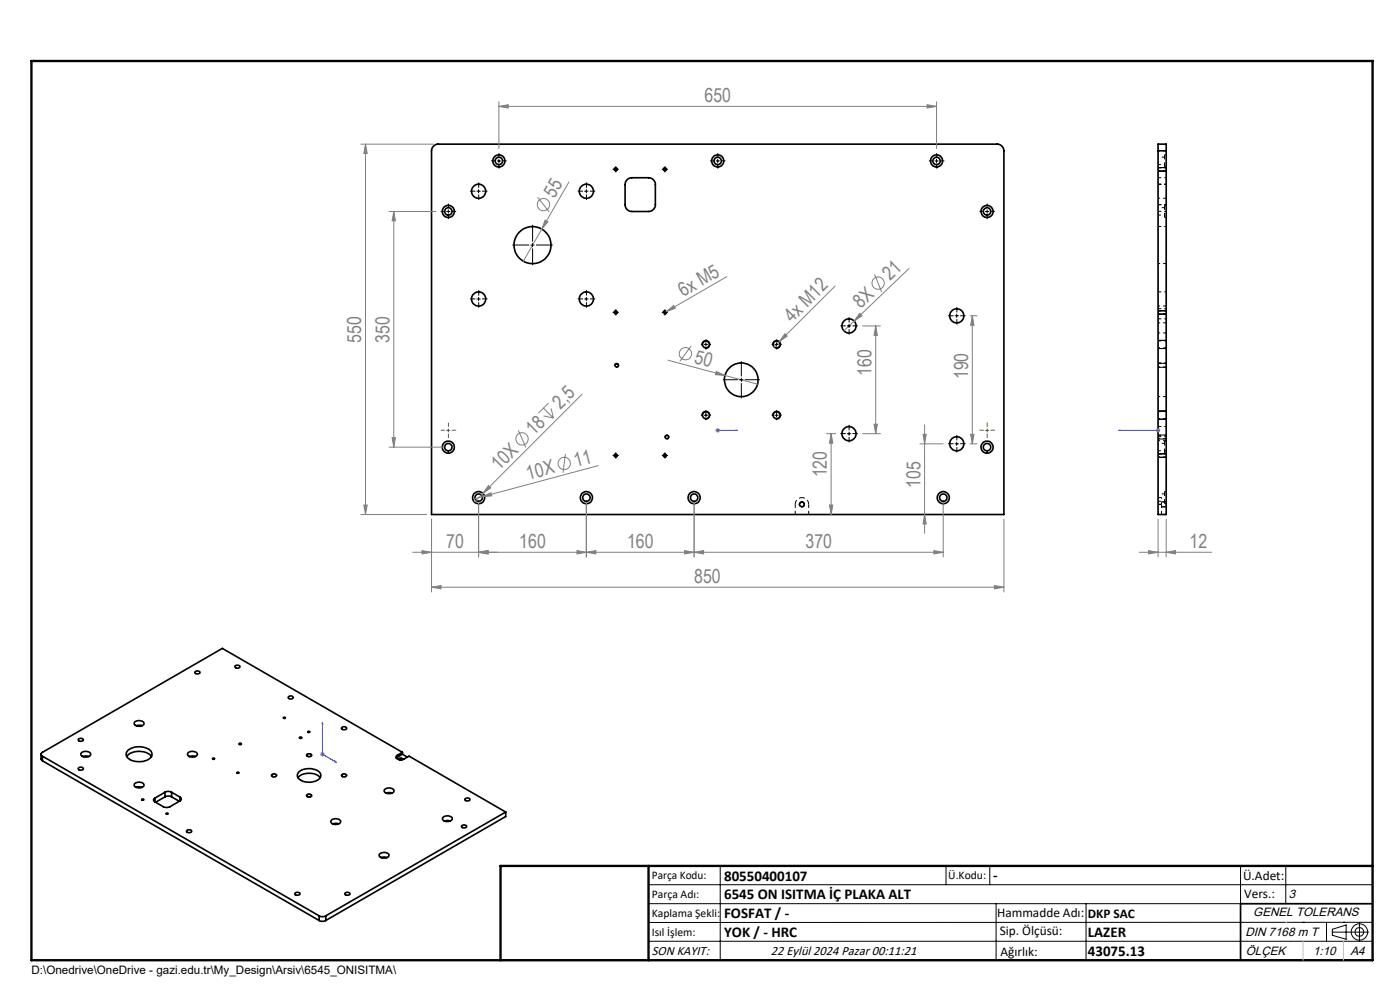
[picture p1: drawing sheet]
<svg xmlns="http://www.w3.org/2000/svg" width="297mm" height="210mm" viewBox="0 0 297 210" stroke-linecap="round" stroke-linejoin="round" font-family="sans-serif">
<path d="M168.7 109.1v-2.1M171.6 107v2.1M246.4 109.1v-2.1M246.4 107.5h1M247.4 106.5h-1" fill="none" stroke="#000" stroke-width=".21" stroke-dasharray="1.3 .6" stroke-dashoffset=".5" stroke-linecap="butt"/>
<path d="M247.1 32.8v2.6M247.1 43.5v2.6M247.1 93.5v2.6M168.7 107a1.43 1.43 0 0 1 1.4-1.5 1.43 1.43 0 0 1 1.5 1.5M247.1 104.3v2.5" fill="none" stroke="#000" stroke-width=".21" stroke-dasharray="1.3 .6" stroke-dashoffset=".3" stroke-linecap="butt"/>
<g fill="none" stroke="#000" stroke-width=".35">
<path d="M92 31l.7-.4h118.8a1.45 1.45 0 0 1 1.5 1.4v77.1h-121.5v-77.1l.2-.5zM133 38.1l.5-.3 .6-.1h3.5a1.45 1.45 0 0 1 1.4 1.4v4.3a1.45 1.45 0 0 1-1.4 1.5h-3.5a1.45 1.45 0 0 1-1.5-1.5v-4.3l.1-.5zM245.7 32v-1.4h1.7v1.4M245.7 32v77.1h1.7v-77.1M245.7 32h1.7M8.7 160v1.1l.3 .3M16.7 156.8l.2-.1a.44 .44 0 0 1 .5-.1 .44 .44 0 0 1 .2 .5 .53 .53 0 0 1-.6 .2 .53 .53 0 0 1-.3-.5zM17.3 159.7a1.3 1.3 0 0 1 1.9 .3 1.23 1.23 0 0 1-2 .2l-.1-.3zM27.1 159.3a3.8 3.8 0 0 1 5 .1 1.32 1.32 0 0 1-1.1 1.9 3.6 3.6 0 0 1-4.2-1v-.5zM28.7 153.1a1.41 1.41 0 0 1 1.9 .3 1.2 1.2 0 0 1-2.1 .1zM28.9 153.9h1.2M40 159.6a1.24 1.24 0 0 1 1.9 .5 1.19 1.19 0 0 1-2.1-.2z"/>
<path d="M41.3 142.5l.3-.1a.47 .47 0 0 1 .5-.1 .47 .47 0 0 1 .3 .5 .62 .62 0 0 1-1.1-.3zM49.9 141.2h.1a.49 .49 0 0 1 .5-.1 .49 .49 0 0 1 .3 .5 .52 .52 0 0 1-.6 .2 .52 .52 0 0 1-.3-.6zM61.3 147.7a.51 .51 0 0 1 .6-.1 .51 .51 0 0 1 .3 .5l-.1 .1a.49 .49 0 0 1-.6 .1 .49 .49 0 0 1-.3-.5zM65.2 160a.44 .44 0 0 1 .6-.1 .44 .44 0 0 1 .2 .5h-.1a.53 .53 0 0 1-.8-.3zM65.3 155.2h.4l-.2 .2zM72.5 154.3a.52 .52 0 0 1 .6-.2 .52 .52 0 0 1 .4 .5l-.2 .2a.44 .44 0 0 1-.6 0 .44 .44 0 0 1-.2-.5zM85.4 159.6l-38.2-22.1-38.2 22.1a.43 .43 0 0 0-.3 .4 .43 .43 0 0 0 .3 .4M85.4 159.6l-1.1 .6M85.4 160l-1.1 .6M85.4 160l1 .6M85.4 159.6v.4M9 160.4l58.7 33.9"/>
<path d="M9 161.4l58.7 33.9M9 160.4v1M16.7 162.9a.52 .52 0 0 1 .6-.2 .52 .52 0 0 1 .3 .5l-.2 .1a.45 .45 0 0 1-.5 .1 .45 .45 0 0 1-.2-.5zM17.6 160.5h1.2M26.9 160.5a3.7 3.7 0 0 1 5.2 0M28.6 166.2a1.33 1.33 0 0 1 2 .3 1.14 1.14 0 0 1-1.1 .6 1.14 1.14 0 0 1-1-.7zM28.9 167h1.2M30.1 169.6l.3-.1 .1 .2h-.3zM32.9 169.3a.42 .42 0 0 0-.3 .4 .42 .42 0 0 0 .3 .4M32.9 169.3v.8M35 168.1a1.5 1.5 0 0 1 1.4 0M35 169a1.5 1.5 0 0 1 1.4 0"/>
<path d="M35 168.1l-2.1 1.2M35 168.1v.9M35 169l-2 1.2M35.2 172.6h.5l-.4 .1zM36.4 168.1l1.8 1M36.4 168.1v.9M36.4 169l1.6 1M38.2 169.9l-2.1 1.2a1.5 1.5 0 0 1-1.5 0l-1.7-1M38.2 169.1a.43 .43 0 0 1 .3 .4 .43 .43 0 0 1-.3 .4M38.2 169.1v.8M39.6 176.2h.1a.52 .52 0 0 1 .6-.2 .52 .52 0 0 1 .3 .5l-.2 .1a.54 .54 0 0 1-.8-.4zM40.2 160.5h1.3"/>
<path d="M50.3 163.9h.4l-.3 .1zM57.7 164.3a.52 .52 0 0 1 .5-.1 .52 .52 0 0 1 .4 .4 .47 .47 0 0 1-.6 .2 .47 .47 0 0 1-.3-.5zM63.2 165a3.4 3.4 0 0 1 4.7 0M63.4 163.8a3.4 3.4 0 0 1 4.6 .3 1.41 1.41 0 0 1-1.5 1.7l-.2 .1a2.71 2.71 0 0 1-3.2-1.3zM65.2 168.5a.44 .44 0 0 1 .6 0 .44 .44 0 0 1 .2 .5h-.1a.53 .53 0 0 1-.8-.3zM70.4 173.9a1.37 1.37 0 0 1 1.9 .4 1.17 1.17 0 0 1-1.1 .6 1.17 1.17 0 0 1-1-.7zM70.6 174.8h1.2M72.6 164.3a.44 .44 0 0 1 .5-.2 .44 .44 0 0 1 .3 .6 .46 .46 0 0 1-.6 .1 .46 .46 0 0 1-.2-.5zM81.5 167.6a1.31 1.31 0 0 1 2.1 .1 1.21 1.21 0 0 1-2 .3zM81.9 168.2h1.2M84.3 160.2a.51 .51 0 0 0-.2 .6 .51 .51 0 0 0 .5 .3h.8l1.4-.7 20.5 11.9M84.3 160.6l-.2 .2"/>
<path d="M84.3 160.2v.4M84.8 161.2a.2 .2 0 0 1-.1-.3 .2 .2 0 0 1 .3-.1l.3 .1-.1 .3M94 173.4l.1-.1a1.18 1.18 0 0 1 1.9 .4 1.26 1.26 0 0 1-2.1 0zM94.3 174.2h1.2M98 175.1a.62 .62 0 0 1 1 .3l-.3 .2a.45 .45 0 0 1-.5 0 .45 .45 0 0 1-.2-.5zM98.7 169.4a.62 .62 0 0 1 1 .3l-.3 .2a.47 .47 0 0 1-.5 0 .47 .47 0 0 1-.2-.5zM107.3 172.3l-38.2 22M107.3 172.3v.9l-38.2 22.1M62.5 189.5l.1-.1a.62 .62 0 0 1 1 .3l-.2 .2a.57 .57 0 0 1-.9-.4zM67.7 194.3a1.5 1.5 0 0 0 1.4 0M67.7 195.3a1.5 1.5 0 0 0 1.4 0M67.7 194.3v1"/>
<path d="M69.1 194.3v1M73.2 189.5v-.1a.53 .53 0 0 1 .6-.2 .53 .53 0 0 1 .4 .6l-.2 .1a.54 .54 0 0 1-.8-.4zM80.5 181.2l.1-.1a1.27 1.27 0 0 1 1.9 .3 1.19 1.19 0 0 1-2.1 .1zM80.9 181.9l.6-.1 .6 .1M291.2 191.7h-28v12M106.2 203.7h185"/>
<circle cx="105.8" cy="34.1" r=".78"/>
<circle cx="105.8" cy="34.1" r="1.28"/>
<circle cx="130.6" cy="35.9" r=".31"/>
<circle cx="141" cy="35.9" r=".31"/>
<circle cx="152.3" cy="34.1" r=".78"/>
<circle cx="152.3" cy="34.1" r="1.28"/>
<circle cx="198.7" cy="34.1" r=".78"/>
<circle cx="198.7" cy="34.1" r="1.28"/>
<circle cx="95.1" cy="44.8" r="1.29"/>
<circle cx="95.1" cy="44.9" r=".78"/>
<circle cx="101.5" cy="40.6" r="1.5"/>
<circle cx="113" cy="52" r="3.9"/>
<circle cx="124.4" cy="40.6" r="1.5"/>
<circle cx="209.4" cy="44.9" r="1.28"/>
<circle cx="209.4" cy="44.9" r=".79"/>
<circle cx="101.5" cy="63.4" r="1.5"/>
<circle cx="124.4" cy="63.4" r="1.5"/>
<circle cx="130.6" cy="66.3" r=".29"/>
<circle cx="130.8" cy="77.5" r=".36"/>
<circle cx="141" cy="66.3" r=".29"/>
<circle cx="149.7" cy="73.1" r=".72"/>
<circle cx="164.8" cy="73.1" r=".73"/>
<circle cx="180.1" cy="69.2" r="1.5"/>
<circle cx="203" cy="67" r="1.5"/>
<circle cx="95.1" cy="94.9" r=".78"/>
<circle cx="95.1" cy="94.8" r="1.28"/>
<circle cx="130.6" cy="96.6" r=".31"/>
<circle cx="141" cy="96.6" r=".31"/>
<circle cx="141.5" cy="92.7" r=".36"/>
<circle cx="149.7" cy="88.1" r=".73"/>
<circle cx="157.3" cy="80.6" r="3.6"/>
<circle cx="164.8" cy="88.1" r=".74"/>
<circle cx="180.1" cy="92" r="1.51"/>
<circle cx="203" cy="94.1" r="1.5"/>
<circle cx="209.4" cy="94.8" r=".79"/>
<circle cx="209.4" cy="94.9" r="1.27"/>
<circle cx="101.5" cy="105.6" r="1.29"/>
<circle cx="101.5" cy="105.6" r=".79"/>
<circle cx="124.4" cy="105.6" r="1.29"/>
<circle cx="124.4" cy="105.6" r=".79"/>
<circle cx="147.2" cy="105.6" r="1.29"/>
<circle cx="147.2" cy="105.6" r=".78"/>
<circle cx="170.1" cy="107" r=".5"/>
<circle cx="200.1" cy="105.6" r="1.28"/>
<circle cx="200.1" cy="105.6" r=".79"/>
<circle cx="51" cy="157.8" r=".2"/>
<circle cx="60.4" cy="152.3" r=".18"/>
<circle cx="63.8" cy="156.5" r=".2"/>
<circle cx="45.3" cy="161" r=".18"/>
</g>
<g fill="none" stroke="#000" stroke-width=".21" stroke-dasharray="1.3 .6" stroke-dashoffset=".9" stroke-linecap="butt">
<path d="M245.7 32h1.7M245.7 36.2h1.7M247.4 37.7h-1.7M247.4 39.1h-1.7M247.4 39h-1.7M247.4 35.6h-1.7M245.7 42h1.7M245.7 55.9h1.7M247.4 44.8h-1.7M247.4 43.4h-1.7M247.4 48h-1.7M245.7 64.9h1.7"/>
<path d="M245.7 66.6h1.7M245.7 77.8h1.7M245.7 73.8h1.7M245.7 70.6h1.7M245.7 68.5h1.7M247.4 61.9h-1.7M247.4 66h-1.7M247.4 77.1h-1.7M247.4 72.3h-1.7M247.4 77h-1.7M247.4 67.6h-1.7M247.4 65.5h-1.7"/>
<path d="M245.7 96.9h1.7M245.7 93.1h1.7M245.7 88.8h1.7M245.7 84.1h1.7M245.7 93.5h1.7M247.4 96.3h-1.7M247.4 92.3h-1.7M247.4 87.3h-1.7M247.4 90.5h-1.7M247.4 92.6h-1.7"/>
</g>
<path d="M245.7 34.9h1.4M247.1 33.3h-1.4M245.7 45.6h1.4M247.1 44h-1.4M245.7 95.6h1.4M247.1 94h-1.4M245.7 106.3h1.4M246.4 107v-1.5M247.1 104.8h-1.4" fill="none" stroke="#000" stroke-width=".21" stroke-dasharray="1.3 .6" stroke-dashoffset=".7" stroke-linecap="butt"/>
<path d="M246.4 107h-.7M246.4 105.5h-.7" fill="none" stroke="#000" stroke-width=".21" stroke-dasharray="1.3 .6" stroke-dashoffset=".4" stroke-linecap="butt"/>
<path d="M247.1 35.4h.3M247.4 32.8h-.3M247.1 46.1h.3M247.4 43.5h-.3M247.1 96.1h.3M247.1 95.6h.3M247.4 93.5h-.3M247.1 106.8h.3M247.4 104.3h-.3" fill="none" stroke="#000" stroke-width=".21" stroke-dasharray="1.3 .6" stroke-linecap="butt"/>
<g fill="none" stroke="#808080" stroke-width=".21">
<path d="M76.6 30.6h15.4M77.5 30.6l.4 2h-.7zM77.5 30.6v78.5M105.8 22.6l2-.4v.7zM105.8 21.6v9.9M105.8 22.6h92.9M120.7 38.6l-9.7 16.8M196.7 22.2l2 .4-2 .3zM198.7 21.6v9.9M82.6 44.9h9.9M83.5 44.9l.4 1.9h-.7zM83.5 44.9v50"/>
<path d="M114.1 41.8l2.4 3.2M115.6 46.7l.6 .4-1.3 1.5zM154.2 58.7l-12.8 7.4M185.5 58.2l1.5 3.7M192.8 57l-11.6 11.1M141.4 66.1l1.5-1.3 .4 .6zM141.4 66.1l-.7 .4M141.7 76.4l12.1 3.2M146.6 73.4l-2.4 3.3M152 78.8l1.8 .8-2-.1zM153.8 79.6l6.9 1.9M165.3 72.5l-1.2 1.2"/>
<path d="M166.5 70.8l.5 .5-1.7 1.2zM177.2 60.7l-11.9 11.8M181.2 68.1l-2.2 2.1M182.4 66.5l.5 .5-1.7 1.1zM183 69.1h3.8M185.8 69.1l.3 2h-.7zM185.8 69.1v22.9M205.8 67h1.5M206.3 67l.3 2h-.7zM206.3 67v27.1M82.6 94.9h11.5M83.2 92.8h.7l-.4 2.1z"/>
<path d="M110 91.3l1.5 3.6M115.3 86.6l2.1 2.1M115.3 88.2l2.1 .5M116.3 85.5l-2.1 2.1M116.9 86.6l.5 2.1M119.9 96.3l-.4 4M123.5 83.6l-22.9 22.9M126.9 98.8l-24.6 6.6M151.8 91.3h1M151.9 90.9l.7 .7M152.3 90.8v1M152.6 90.9l-.7 .7"/>
<path d="M175.3 92h2M176.3 92l.4 2h-.7zM176.3 92v17.1M183 92h3.8M185.4 90h.7l-.3 2zM195.2 94.1h4.9M195.8 92.1h.7l-.4 2zM196.1 90.1v23M205.8 94.1h1.5M205.9 92.1h.7l-.3 2zM245.2 91.3h1M245.3 90.9l.7 .7"/>
<path d="M245.7 90.8v1M246 90.9l-.7 .7M76.6 109.1h13.9M77.2 107.1h.7l-.4 2zM89.5 116.8l2 .3-2 .4zM91.5 110.1v15.5M101.5 117.1l2-.3v.7zM101.5 106.6v11.5M102.3 105.4l1.8-.9 .2 .7zM102.3 105.4l-1.5 .4M103.6 103l.5 .5-1.7 1.2zM122.4 116.8l2 .3-2 .4z"/>
<path d="M124.4 117.1l2-.3v.7zM124.4 106.6v11.5M145.2 116.8l2 .3-2 .4zM147.2 117.1l2.1-.3v.7zM147.2 106.6v11.5M176 107.1h.7l-.4 2zM196.1 109.1l.4 2.1h-.7zM198.1 116.8l2 .3-2 .4zM200.1 117.1h-112.6M200.1 106.6v11.5M213 110.1v15.5M241.7 117.1h15.3"/>
<path d="M243.7 116.8l2 .3-2 .4zM245.7 110.1v8M247.4 117.1l2-.3v.7zM247.4 110.1v8M91.5 124.6l2.1-.4v.7zM91.5 124.6h121.5M211 124.2l2 .4-2 .3zM67.9 160h1M68.1 159.6l.7 .7M68.4 159.5v1M68.8 159.6l-.7 .7"/>
<circle cx="115.3" cy="43.4" r="1.3"/>
<circle cx="145.4" cy="75" r="1.3"/>
<circle cx="186.3" cy="60.1" r="1.31"/>
<circle cx="110.7" cy="93.1" r="1.31"/>
<circle cx="119.7" cy="98.3" r="1.3"/>
</g>
<g fill="none" stroke="#000" stroke-width=".21">
<path d="M105.5 34.1h.7M105.8 33.8v.7M130.2 35.9h.8M130.3 36a.36 .36 0 0 1 .3-.4 .36 .36 0 0 1 .4 .3 .36 .36 0 0 1-.5 .4M130.6 35.6v.7M140.7 36a.36 .36 0 0 1 .3-.4 .36 .36 0 0 1 .4 .3 .36 .36 0 0 1-.5 .4M140.7 35.9h.7M141 35.6v.7M151.9 34.1h.7M152.3 33.8v.7M198.3 34.1h.7M198.7 33.8v.7"/>
<path d="M245.7 35.6h1.7M245.7 36.3h1.7M94.8 44.9h.7M95.1 44.5v.7M101.2 40.6h.7M101.5 40.2v.7M112.6 52h.7M113 51.6v.7M124 40.6h.7M124.4 40.2v.7M209.1 44.9h.7M209.4 44.5v.7"/>
<path d="M101.2 63.4h.7M101.5 63.1v.7M124 63.4h.7M124.4 63.1v.7M130.2 66.3h.8M130.3 66.4a.36 .36 0 0 1 .3-.5 .36 .36 0 0 1 .4 .4 .36 .36 0 0 1-.5 .3M130.4 77.6a.43 .43 0 0 1 .4-.5 .43 .43 0 0 1 .5 .5 .43 .43 0 0 1-.6 .3M130.6 65.9v.7M140.7 66.4a.36 .36 0 0 1 .3-.5 .36 .36 0 0 1 .4 .4 .36 .36 0 0 1-.5 .3M140.7 66.3h.7M141 65.9v.7M148.9 73.3a.85 .85 0 0 1 .8-1.1 .85 .85 0 0 1 .9 .9 .85 .85 0 0 1-1.1 .8"/>
<path d="M149.4 73.1h.7M149.8 72.7v.7M163.9 73.3a.85 .85 0 0 1 .8-1.1 .85 .85 0 0 1 .9 .9 .85 .85 0 0 1-1.1 .8M164.4 73.1h.7M164.7 72.7v.7M179.7 69.1h.8M180.1 68.8v.7M202.6 67h.7M203 66.6v.7M245.7 72.2h1.7M245.7 73.9h1.7M245.7 65.9h1.7"/>
<path d="M245.7 66.6h1.7M245.7 77.1h1.7M245.7 77.9h1.7M130.2 96.7h.8M130.3 96.7a.36 .36 0 0 1 .3-.4 .36 .36 0 0 1 .4 .4 .36 .36 0 0 1-.5 .3M130.6 96.3v.7M140.7 96.7a.36 .36 0 0 1 .3-.4 .36 .36 0 0 1 .4 .4 .36 .36 0 0 1-.5 .3M140.7 96.7h.7M141 96.3v.7M141.1 92.8a.42 .42 0 0 1 .4-.5 .42 .42 0 0 1 .4 .5 .42 .42 0 0 1-.5 .3M148.9 88.3a.85 .85 0 0 1 .8-1.1 .85 .85 0 0 1 .9 .9 .85 .85 0 0 1-1.1 .8M149.4 88.1h.7"/>
<path d="M149.8 87.7v.7M156.9 80.6h.7M157.3 80.2v.7M163.9 88.3a.85 .85 0 0 1 .8-1.1 .85 .85 0 0 1 .9 .9 .85 .85 0 0 1-1.1 .8M164.4 88.1h.7M164.7 87.7v.7M179.7 92h.8M180.1 91.6v.7M202.6 94.1h.7M203 93.8v.7M245.7 87.2h1.7M245.7 88.9h1.7"/>
<path d="M245.7 96.3h1.7M245.7 97h1.7M245.7 92.3h1.7M245.7 93.1h1.7M169.5 107.1a.57 .57 0 0 1 .6-.7 .57 .57 0 0 1 .6 .6 .57 .57 0 0 1-.7 .6M246.4 106.4h1M246.4 107.6h1M50.7 157.7l.1-.1a.26 .26 0 0 1 .4 0 .26 .26 0 0 1 0 .4 .26 .26 0 0 1-.4 0zM60.1 152.3l.1-.2a.22 .22 0 0 1 .3 0 .22 .22 0 0 1 0 .4 .22 .22 0 0 1-.4-.1zM63.5 156.4l.1-.1a.26 .26 0 0 1 .4 0 .26 .26 0 0 1 0 .4 .26 .26 0 0 1-.4 0zM30.1 169.5a.22 .22 0 0 1 .4 0 .22 .22 0 0 1-.1 .3 .22 .22 0 0 1-.3-.1zM45 160.9l.2-.1a.22 .22 0 0 1 .3 0 .22 .22 0 0 1-.1 .3 .22 .22 0 0 1-.3-.1z"/>
<path d="M57.6 164.3l.6-.2a.37 .37 0 0 1 .5 .3 .37 .37 0 0 1-.5 .4l-.5-.1-.2-.2zM65.1 168.6a.65 .65 0 0 1 1 .3 .66 .66 0 0 1-.6 .2 .66 .66 0 0 1-.5-.4zM65.1 160a.65 .65 0 0 1 1 .3 .66 .66 0 0 1-.6 .3 .66 .66 0 0 1-.5-.5zM72.5 164.3l.5-.2a.38 .38 0 0 1 .6 .3 .38 .38 0 0 1-.5 .4l-.5-.1-.2-.2zM84.7 160.9l.2-.1a.31 .31 0 0 1 .4 0 .31 .31 0 0 1 0 .4 .31 .31 0 0 1-.4 0l-.2-.1zM137.6 187.7h153.6M137.6 191.7h153.6M137.6 199.7h153.6M152.8 183.7v20M200.7 183.7v4M210 183.7v4M211.3 191.7v12"/>
<path d="M230.4 191.7v12M263.2 183.7v20M272.8 183.7v8M276.4 195.6h.1M281.4 195.6v4.1M282.6 197.7h7.8M282.6 197.1l3-.9v3l-3-.8zM285 195.6h.1M288.4 195.8v3.8M291.2 195.6l-153.6 .1"/>
<circle cx="65.5" cy="155.3" r=".22"/>
<circle cx="35.5" cy="172.6" r=".22"/>
<circle cx="50.5" cy="164" r=".22"/>
<circle cx="288.4" cy="197.7" r="1.74"/>
<circle cx="288.4" cy="197.7" r=".93"/>
</g>
<path d="M152.2 91.3h.2zM152.3 91.3h.1M152.3 91.3h4.1M156.4 91.3h-.4h.4M237.3 91.3h.5h-.5M237.3 91.3h8.4M245.6 91.3h.2zM245.7 91.3h.1M68.4 153.2v6.8l2.9 1.7M68.4 153.2l.1 .4-.2-.1zM71 161.4l.3 .3-.3-.1z" fill="none" stroke="#00f" stroke-width=".21"/>
<g fill="none" stroke="#000" stroke-width=".21" stroke-dasharray="15.2 1.3 1.3 1.3" stroke-linecap="butt">
<path d="M101.6 39.8v-1.1M105.1 34.1h-.9M105.8 33.4v-.9M105.8 34.8v1M106.6 34.1h.9M124.4 39.8v-1.1M130.3 35.9h-.3M130.6 35.5v-.3M130.6 36.3v.3M131 35.9h.3M140.7 35.9h-.3M141.1 35.5v-.3"/>
<path d="M141.1 36.3v.3M141.4 35.9h.3M151.6 34.1h-1M152.3 33.4v-.9M152.3 34.8v1M153 34.1h.9M198 34.1h-.9M198.7 33.4v-.9M198.7 34.8v1M199.4 34.1h.9M94.4 44.8h-.9M95.1 44.1v-.9"/>
<path d="M95.1 45.5v1M95.8 44.8h1M100.8 40.5h-1.1M101.6 41.3v1.1M102.3 40.5h1.1M112.3 52h-3.6M113 51.3v-3.6M113 52.7v3.6M113.7 52h3.6M123.7 40.5h-1.1M124.4 41.3v1.1M125.1 40.5h1.2"/>
<path d="M208.7 44.8h-.9M209.4 44.1v-.9M209.4 45.5v1M210.1 44.8h1M100.8 63.4h-1.1M101.6 62.7v-1.2M101.6 64.1v1.2M102.3 63.4h1.1M123.7 63.4h-1.1M124.4 62.7v-1.2M124.4 64.1v1.2M125.1 63.4h1.2"/>
<path d="M130.3 66.3h-.3M130.6 65.9v-.3M130.6 66.6v.3M131 66.3h.3M140.7 66.3h-.3M141.1 65.9v-.3M141.1 66.6v.3M141.4 66.3h.3M149.1 73h-.4M149.8 72.3v-.3M149.8 73.8v.3M150.5 73h.4"/>
<path d="M157.3 79.8v-3.2M164.1 73h-.4M164.8 72.3v-.3M164.8 73.8v.3M165.5 73h.4M179.4 69.1h-1.1M180.1 68.4v-1.1M180.1 69.8v1.2M180.8 69.1h1.2M202.3 67h-1.2M203 66.3v-1.2M203 67.7v1.1"/>
<path d="M203.7 67h1.1M130.3 96.6h-.3M130.6 96.3v-.3M130.6 97v.3M131 96.6h.3M140.7 96.6h-.3M141.1 96.3v-.3M141.1 97v.3M141.4 96.6h.3M149.1 88h-.4M149.8 87.3v-.3M149.8 88.8v.3"/>
<path d="M150.5 88h.4M156.6 80.5h-3.3M157.3 81.3v3.2M158 80.5h3.2M164.1 88h-.4M164.8 87.3v-.3M164.8 88.8v.3M165.5 88h.4M179.4 92h-1.1M180.1 91.3v-1.2M180.1 92.7v1.1M180.8 92h1.2"/>
<path d="M202.3 94.1h-1.2M203 93.4v-1.1M203 94.8v1.2M203.7 94.1h1.1"/>
</g>
<path d="M94.4 91.3h-.9M95.1 90.5v-.9M95.1 92v.9M95.8 91.3h1M208.7 91.3h-.9M209.4 90.5v-.9M209.4 92v.9M210.1 91.3h1" fill="none" stroke="#808000" stroke-width=".21" stroke-dasharray="15.2 1.3 1.3 1.3" stroke-linecap="butt"/>
<path d="M247.4 107.5v-1.1" fill="none" stroke="#000" stroke-width=".21" stroke-dasharray="1.3 .6" stroke-dashoffset=".6" stroke-linecap="butt"/>
<path d="M6.7 12.9h284.5v190.8h-284.5zM137.6 183.7v20M291.2 183.7h-185v20" fill="none" stroke="#000" stroke-width=".5"/>
<path d="M272.8 195.6h.1M276.4 199.7v4M285 199.7v4" fill="none" stroke="#c0c0c0" stroke-width=".21"/>
<path d="M94.8 91.3h.7M95.1 90.9v.7M209.1 91.3h.7M209.4 90.9v.7" fill="none" stroke="#808000" stroke-width=".21"/>
<g fill="#00f">
<path d="M156 91.3h.4zM152.2 91.3h.2z"/>
<path d="M71 161.4l.3 .3-.3-.1zM68.4 153.2l.1 .4-.2-.1z"/>
<path d="M245.6 91.3h.2zM237.3 91.3h.5z"/>
</g>
<g fill="#808080">
<path d="M152 78.8l1.8 .8-2-.1z"/>
<path d="M102.3 105.4l1.8-.9 .2 .7z"/>
<path d="M141.4 66.1l1.5-1.3 .4 .6z"/>
<path d="M182.4 66.5l.5 .5-1.7 1.1z"/>
<path d="M166.5 70.8l.5 .5-1.7 1.2z"/>
<path d="M103.6 103l.5 .5-1.7 1.2z"/>
<path d="M115.6 46.7l.6 .4-1.3 1.5z"/>
<path d="M247.4 117.1l2-.3v.7zM243.7 116.8l2 .3-2 .4z"/>
<path d="M101.5 117.1l2-.3v.7zM122.4 116.8l2 .3-2 .4zM124.4 117.1l2-.3v.7zM145.2 116.8l2 .3-2 .4zM105.8 22.6l2-.4v.7zM196.7 22.2l2 .4-2 .3z"/>
<path d="M91.5 124.6l2.1-.4v.7zM211 124.2l2 .4-2 .3zM89.5 116.8l2 .3-2 .4zM101.5 117.1l2-.3v.7z"/>
<path d="M185.4 90h.7l-.3 2zM185.8 69.1l.3 2h-.7z"/>
<path d="M77.2 107.1h.7l-.4 2zM77.5 30.6l.4 2h-.7z"/>
<path d="M83.5 44.9l.4 1.9h-.7zM83.2 92.8h.7l-.4 2.1zM206.3 67l.3 2h-.7zM205.9 92.1h.7l-.3 2z"/>
<path d="M176.3 92l.4 2h-.7zM176 107.1h.7l-.4 2zM195.8 92.1h.7l-.4 2zM196.1 109.1l.4 2.1h-.7z"/>
<path d="M147.2 117.1l2.1-.3v.7zM198.1 116.8l2 .3-2 .4z"/>
</g>
<g font-size="4.1" fill="#808080">
<text x="149.5" y="21.6">650</text>
<text x="117.6" y="42.2" transform="rotate(-60 117.6 42.2)">55</text>
<text x="188.8" y="59.6" transform="rotate(-44 188.8 59.6)">21</text>
<text x="145" y="63" transform="rotate(-30 145 63)">6x M5</text>
<text x="182.6" y="65.5" transform="rotate(-44 182.6 65.5)">8X</text>
<text x="168.1" y="68.5" transform="rotate(-45 168.1 68.5)">4x M12</text>
<text x="76.6" y="72.7" transform="rotate(-90 76.6 72.7)">550</text>
<text x="82.6" y="72.7" transform="rotate(-90 82.6 72.7)">350</text>
<text x="147.2" y="76.9" transform="rotate(15 147.2 76.9)">50</text>
<text x="184.9" y="79.7" transform="rotate(-90 184.9 79.7)">160</text>
<text x="205.4" y="80.4" transform="rotate(-90 205.4 80.4)">190</text>
<text x="118.9" y="86.9" transform="rotate(-45 118.9 86.9)">2,5</text>
<text x="113.3" y="92.5" transform="rotate(-45 113.3 92.5)">18</text>
<text x="105.9" y="99.9" transform="rotate(-45 105.9 99.9)">10X</text>
<text x="112.1" y="101.8" transform="rotate(-15 112.1 101.8)">10X</text>
<text x="122.2" y="99.1" transform="rotate(-15 122.2 99.1)">11</text>
<text x="175.4" y="101.3" transform="rotate(-90 175.4 101.3)">120</text>
<text x="195.3" y="103.5" transform="rotate(-90 195.3 103.5)">105</text>
<text x="94.7" y="116.2">70</text>
<text x="110.2" y="116.2">160</text>
<text x="133" y="116.2">160</text>
<text x="170.9" y="116.2">370</text>
<text x="252.3" y="116.2">12</text>
<text x="147.3" y="123.6">850</text>
</g>
<g font-size="3.2">
<text x="153.6" y="186.8">80550400107</text>
<text x="153.6" y="190.8">6545 ON ISITMA İÇ PLAKA ALT</text>
<text x="210.7" y="186.6">-</text>
<text x="153.6" y="194.8">FOSFAT / -</text>
<text x="153.6" y="198.8">YOK / - HRC</text>
<text x="230.8" y="198.7">LAZER</text>
<text x="230.8" y="202.8">43075.13</text>
</g>
<g font-size="2.8">
<text x="263.7" y="186.7">Ü.Adet:</text>
<text x="263.9" y="190.5">Vers.:</text>
<text x="211.5" y="194.5">Hammadde Adı:</text>
<text x="230.8" y="194.7">DKP SAC</text>
<text x="138.3" y="202.6">SON KAYIT:</text>
<text x="163.6" y="202.6">22 Eylül 2024 Pazar 00:11:21</text>
<text x="212.1" y="198.4">Sip. Ölçüsü:</text>
<text x="212.2" y="202.7">Ağırlık:</text>
</g>
<g font-size="2.6">
<text x="273.4" y="190.4">3</text>
<text x="265.9" y="194.4">GENEL TOLERANS</text>
<text x="264.2" y="198.5">DIN 7168 m T</text>
<text x="264.3" y="202.6">ÖLÇEK</text>
<text x="278.5" y="202.6">1:10</text>
<text x="286.5" y="202.6">A4</text>
</g>
<g font-size="2.5">
<text x="138.3" y="186.4">Parça Kodu:</text>
<text x="138.3" y="190.5">Parça Adı:</text>
<text x="201.2" y="186.5">Ü.Kodu:</text>
<text x="138.3" y="194.5">Kaplama Şekli:</text>
<text x="138.3" y="198.6">Isıl İşlem:</text>
<text x="6.7" y="206.7">D:\Onedrive\OneDrive - gazi.edu.tr\My_Design\Arsiv\6545_ONISITMA\</text>
</g>
</svg>
